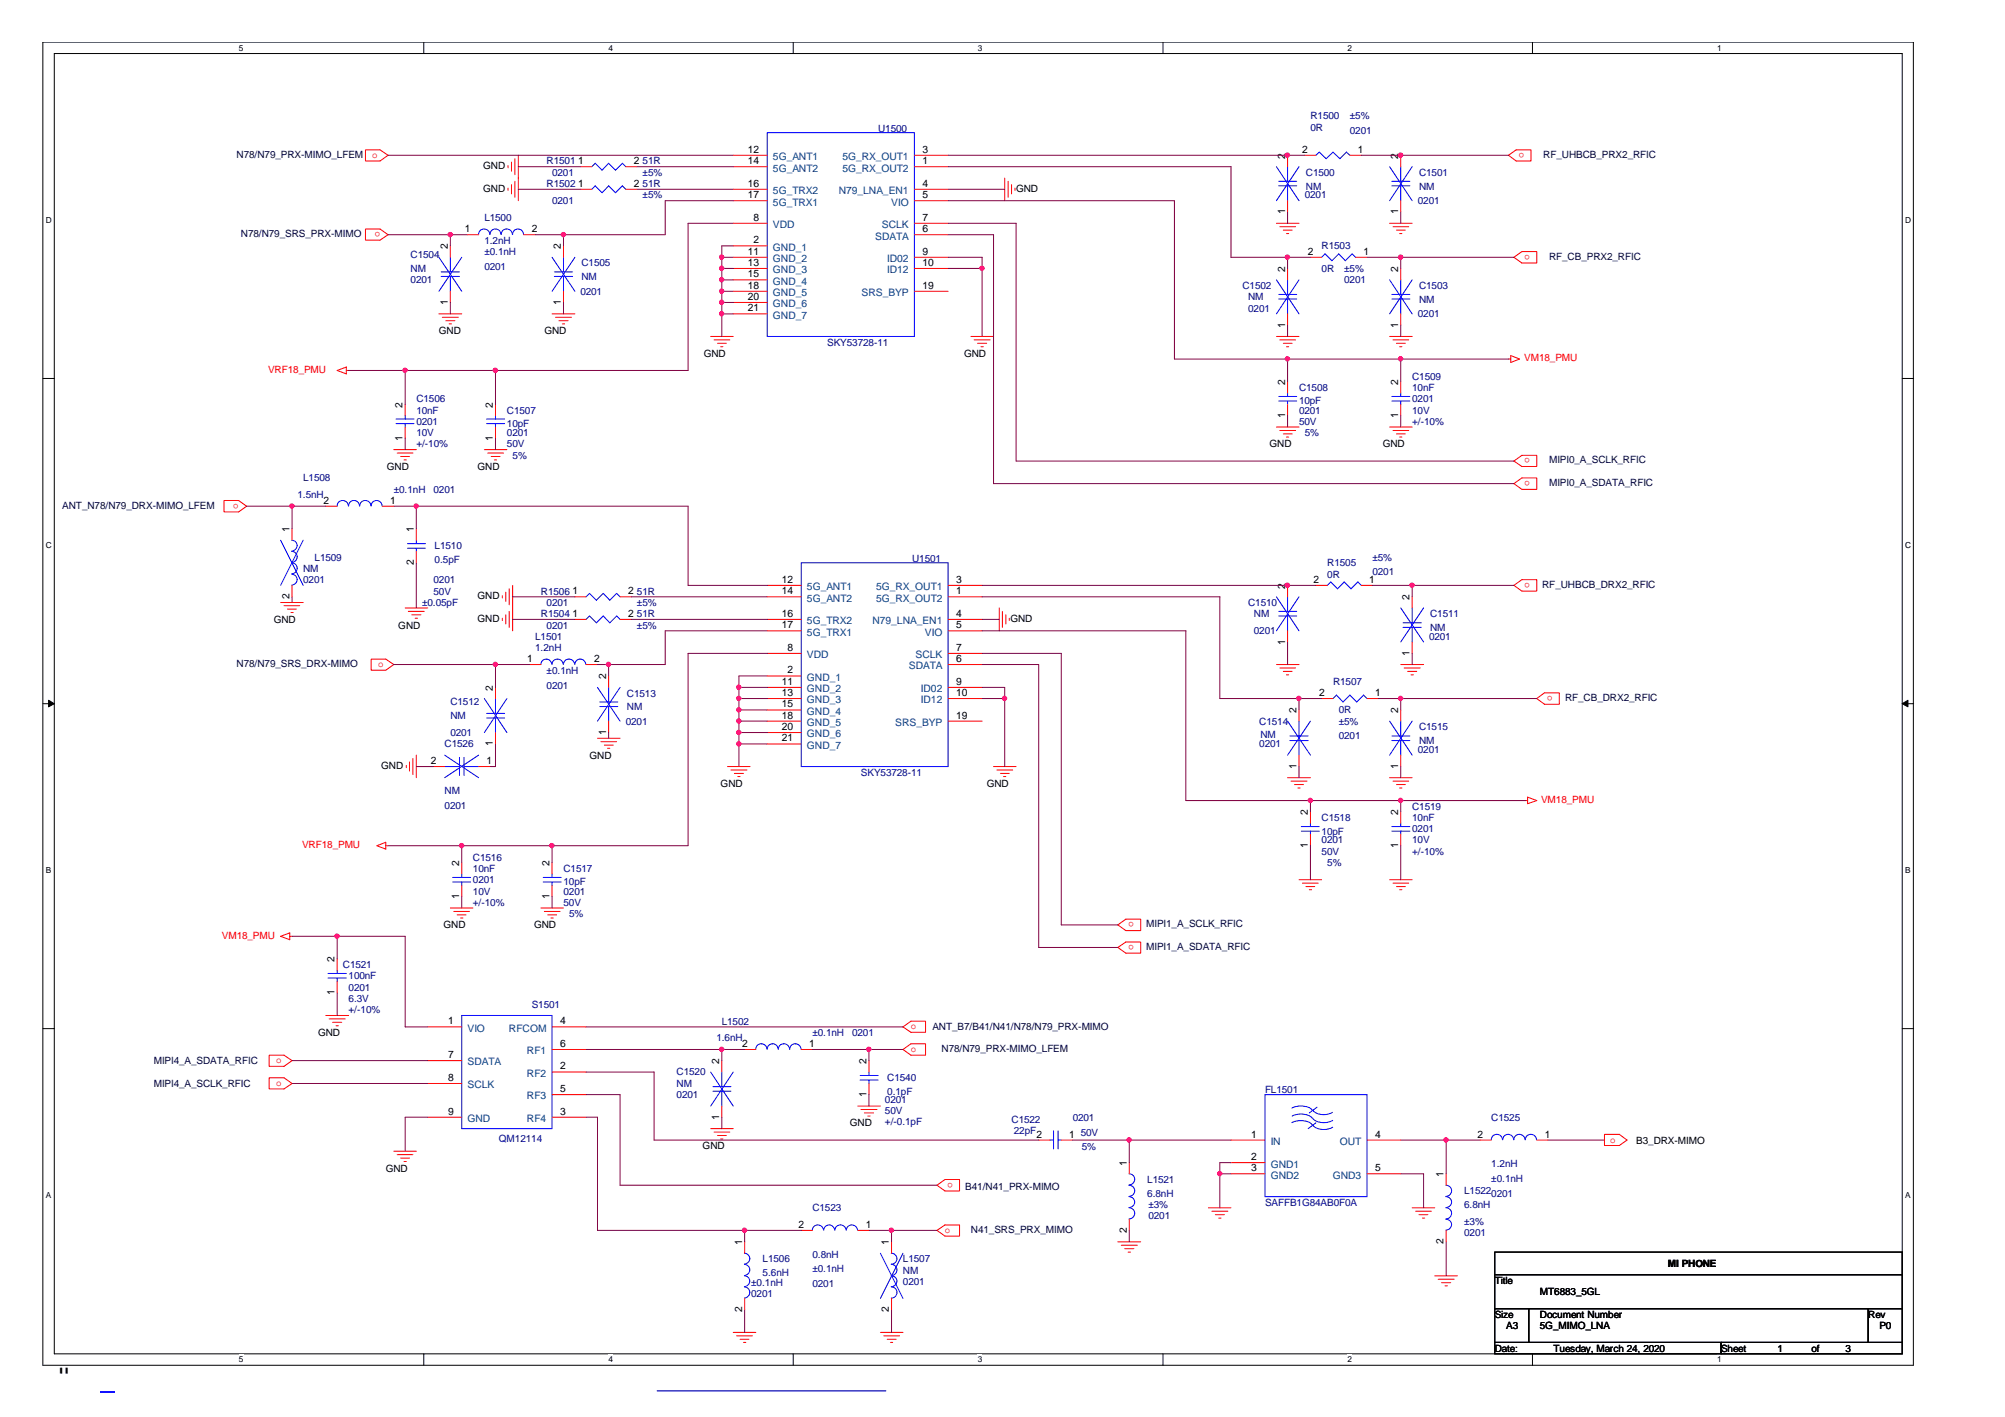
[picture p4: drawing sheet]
<svg xmlns="http://www.w3.org/2000/svg" width="297mm" height="210mm" viewBox="0 0 297 210" stroke-linecap="round" stroke-linejoin="round" font-family="sans-serif">
<path d="M6.3 6.2h277.2v196h-277.2zM8 7.9h273.8v192.6h-273.8z" fill="none" stroke="#000" stroke-width=".15"/>
<g fill="#fff">
<path d="M35.4 6.4h.6v1.4h-.6z"/>
<path d="M35.4 200.7h.6v1.4h-.6z"/>
</g>
<path d="M62.8 6.2v1.7M62.8 200.5v1.7" fill="none" stroke="#000" stroke-width=".15"/>
<g fill="#fff">
<path d="M90.1 6.4h.7v1.4h-.7z"/>
<path d="M90.1 200.7h.7v1.4h-.7z"/>
</g>
<path d="M117.5 6.2v1.7M117.5 200.5v1.7" fill="none" stroke="#000" stroke-width=".15"/>
<g fill="#fff">
<path d="M144.9 6.4h.6v1.4h-.6z"/>
<path d="M144.9 200.7h.6v1.4h-.6z"/>
</g>
<path d="M172.3 6.2v1.7M172.3 200.5v1.7" fill="none" stroke="#000" stroke-width=".15"/>
<g fill="#fff">
<path d="M199.6 6.4h.7v1.4h-.7z"/>
<path d="M199.6 200.7h.7v1.4h-.7z"/>
</g>
<path d="M227 6.2v1.7M227 200.5v1.7" fill="none" stroke="#000" stroke-width=".15"/>
<g fill="#fff">
<path d="M254.4 6.4h.6v1.4h-.6z"/>
<path d="M6.8 31.9h.8v1.4h-.8z"/>
<path d="M254.4 200.7h.6v1.4h-.6z"/>
<path d="M282.2 31.9h.9v1.4h-.9z"/>
<path d="M6.8 80.1h.8v1.4h-.8z"/>
<path d="M282.2 80.1h.9v1.4h-.9z"/>
</g>
<path d="M6.3 56.1h1.7M281.8 56.1h1.7" fill="none" stroke="#000" stroke-width=".15"/>
<g fill="#fff">
<path d="M6.8 128.2h.7v1.4h-.7z"/>
<path d="M282.2 128.2h.8v1.4h-.8z"/>
</g>
<path d="M6.3 104.2h1.7M281.8 104.2h1.7" fill="none" stroke="#000" stroke-width=".15"/>
<g fill="#000" stroke="#000" stroke-width=".15">
<path d="M7.2 103.7l.8 .5-.8 .5z" fill-rule="evenodd"/>
<path d="M281.8 104.2l.9-.5v1z" fill-rule="evenodd"/>
</g>
<g fill="#fff">
<path d="M6.8 176.4h.7v1.4h-.7z"/>
<path d="M282.2 176.4h.8v1.4h-.8z"/>
</g>
<path d="M6.3 152.4h1.7M281.8 152.4h1.7M221.4 185.5h60.4v3.3h-60.4zM221.4 188.8h60.4v5.1h-60.4zM221.4 193.9h5.1v5h-5.1zM221.4 198.9h33.6v1.6h-33.6zM226.5 193.9h50.3v5h-50.3zM255 198.9h26.8v1.6h-26.8zM276.8 193.9h5v5h-5z" fill="none" stroke="#000" stroke-width=".15"/>
<g fill="none" stroke="#f00" stroke-width=".15">
<path d="M54.1 22.2h2.2l1.2 .8-1.2 .8h-2.2zM54.1 33.9h2.2l1.2 .9-1.2 .8h-2.2zM66.7 36.4v1.7M69.2 34.8h1.7M75.3 24.5v.4M75.3 27.9v.3M75.8 24v1.4M75.8 27.4v1.3M76.3 23.5v2.4M76.3 26.9v2.3M76.8 23v6.7M77.6 34.8h1.7"/>
<path d="M83.5 36.4v1.7M86 24.7h1.7M86 28h1.7M92.7 24.7h1.7M92.7 28h1.7M108.6 33.1h5.1M108.6 24.7h5.1M108.6 36.4h5.1M108.6 23h5.1M108.6 28h5.1M108.6 29.7h5.1M108.6 38.1h5.1"/>
<path d="M108.6 39.8h5.1M135.5 33.1h5M135.5 24.7h5M135.5 23h5M135.5 28h5M135.5 29.7h5M135.5 34.8h5M135.5 38.1h5M135.5 39.8h5M148.8 26.4v3.3M149.4 26.9v2.3M149.9 27.4v1.3"/>
<path d="M150.4 27.9v.3M189.1 33.1h3.3M189.6 33.6h2.3M190.1 34.1h1.3M190.6 34.6h.3M190.8 23v1.7M190.8 29.7v1.7M190.8 39.8v1.7M193.3 23h1.6M194.1 38.1h1.7M200 23h1.7M200.8 38.1h1.7"/>
<path d="M205.9 33.1h3.3M206.4 33.6h2.3M206.9 34.1h1.3M207.3 34.6h.4M207.5 23v1.7M207.5 29.7v1.7M207.5 39.8v1.7M223.5 23l1.1-.8h2.2v1.6h-2.2zM224.3 38.1l1.2-.8h2.2v1.7h-2.2zM50 54.9l1.3-.5v1zM51.3 54.9h.3M60 59.9v1.7"/>
<path d="M65 46.5h3.4M65.5 47h2.4M66 47.5h1.4M66.5 48h.4M66.7 43.2v1.6M73.4 59.9v1.7M81.8 46.5h3.4M82.3 47h2.4M82.8 47.5h1.4M83.3 48h.4M83.5 43.2v1.6M105.3 49.8h3.3"/>
<path d="M105.8 50.3h2.3M106.3 50.9h1.3M106.8 51.4h.3M108.6 46.5h5.1M108.6 41.5h5.1M108.6 43.2h5.1M108.6 44.8h5.1M135.5 43.2h5M143.8 49.8h3.4M144.3 50.3h2.4M144.8 50.9h1.4M145.3 51.4h.4"/>
<path d="M189.1 49.8h3.3M189.6 50.3h2.3M190.1 50.9h1.3M190.6 51.4h.3M190.8 46.5v1.6M190.8 56.5v1.7M190.8 59.9v1.7M205.9 49.8h3.3M206.4 50.3h2.3M206.9 50.9h1.3M207.3 51.4h.4M207.5 46.5v1.6"/>
<path d="M207.5 56.5v1.7M207.5 59.9v1.7M223.5 53.2h.3M223.8 52.7l1.3 .5-1.3 .5zM33.2 74.1h2.1l1.2 .9-1.2 .8h-2.1zM43.3 78.3v1.7M48.3 75h1.7M56.6 75h1.7M58.3 66.6h3.4M58.8 67.1h2.4M59.4 67.6h1.3M59.9 68.1h.3"/>
<path d="M60 63.3v1.6M61.7 78.3v1.7M71.8 66.6h3.3M72.3 67.1h2.3M72.8 67.6h1.3M73.2 68.1h.4M73.4 63.3v1.6M189.1 63.3h3.3M189.6 63.8h2.3M190.1 64.3h1.3M190.6 64.7h.3M205.9 63.3h3.3"/>
<path d="M206.4 63.8h2.3M206.9 64.3h1.3M207.3 64.7h.4M224.3 68.3l1.2-.8h2.2v1.6h-2.2zM224.3 71.6l1.2-.8h2.2v1.7h-2.2zM41.6 89.3h3.3M42.1 89.7h2.3M42.6 90.2h1.3M43.1 90.7h.3M43.3 86.7v1.7M55 97.6h2.1l1.2 .8-1.2 .9h-2.1zM60 90.1h3.4"/>
<path d="M60.5 90.6h2.4M61 91.1h1.4M61.5 91.6h.3M61.7 81.7v1.7M74.4 88.2v.4M74.4 91.6v.3M74.9 87.7v1.4M74.9 91.1v1.3M75.4 87.2v2.4M75.4 90.6v2.3M75.9 86.7v6.7M78.4 98.4h1.7"/>
<path d="M85.2 91.8h1.6M85.2 88.4h1.6M86.8 98.4h1.7M91.9 91.8h1.7M91.9 88.4h1.7M113.7 91.8h5M113.7 88.4h5M113.7 86.7h5M113.7 93.4h5M113.7 96.8h5M140.5 98.4h5M140.5 91.8h5"/>
<path d="M140.5 88.4h5M140.5 86.7h5M140.5 93.4h5M140.5 96.8h5M148 90.1v3.3M148.5 90.6v2.3M149 91.1v1.3M149.5 91.6v.3M189.1 98.4h3.3M189.6 98.9h2.3M190.1 99.5h1.3M190.6 100h.3"/>
<path d="M190.8 86.7v1.7M190.8 93.4v1.7M194.9 86.7h1.7M201.7 86.7h1.6M207.5 98.4h3.4M208 98.9h2.4M208.5 99.5h1.4M209 100h.4M209.2 88.4v1.7M209.2 95.1v1.7M224.3 86.7l1.2-.8h2.2v1.7h-2.2zM60.2 113.4v.3"/>
<path d="M60.7 112.9v1.3M61.2 112.4v2.3M61.7 111.9v3.3M64.2 113.6h1.7M70.9 113.6h1.7M73.4 101.8v1.7M73.4 108.5v1.7M88.5 109.4h3.4M89 109.9h2.4M89.5 110.4h1.3M90 110.8h.3M90.2 100.1v1.7"/>
<path d="M90.2 106.8v1.7M107.8 113.6h3.3M108.3 114.1h2.4M108.8 114.6h1.4M109.3 115h.3M113.7 103.5h5M113.7 100.1h5M113.7 101.8h5M113.7 105.2h5M113.7 106.8h5M113.7 108.5h5M113.7 110.2h5"/>
<path d="M140.5 103.5h5M140.5 101.8h5M140.5 106.8h5M147.2 113.6h3.3M147.7 114.1h2.3M148.2 114.6h1.3M148.7 115h.3M190.8 115.2h3.3M191.3 115.7h2.3M191.8 116.2h1.3M192.3 116.7h.3M192.4 105.2v1.6"/>
<path d="M192.4 111.9v1.7M195.8 103.5h1.7M202.5 103.5h1.7M205.9 115.2h3.3M206.4 115.7h2.3M206.9 116.2h1.3M207.3 116.7h.4M207.5 105.2v1.6M207.5 111.9v1.7M226 118.6h.3M226.3 118.1l1.4 .5-1.4 .5zM227.7 103.5l1.1-.9h2.2v1.7h-2.2z"/>
<path d="M41.6 138.7l1.3-.5v1zM42.9 138.7h.4M55.8 125.3l1.3-.5v1zM57.1 125.3h.4M66.7 134.5h3.4M67.2 135h2.4M67.7 135.5h1.3M68.2 136h.4M68.4 127.8v1.7M68.4 131.2v1.6M80.1 134.5h3.4M80.6 135h2.4"/>
<path d="M81.2 135.5h1.3M81.6 136h.4M81.8 127.8v1.7M81.8 131.2v1.6M165.6 137l1.2-.8h2.2v1.7h-2.2zM192.4 130.3h3.4M193 130.8h2.3M193.5 131.3h1.3M194 131.8h.3M194.1 120.2v1.7M194.1 123.6v1.7M205.9 130.3h3.3"/>
<path d="M206.4 130.8h2.3M206.9 131.3h1.3M207.3 131.8h.4M207.5 120.2v1.7M207.5 123.6v1.7M39.9 156.3h2.2l1.2 .8-1.2 .9h-2.2zM39.9 159.7h2.2l1.2 .8-1.2 .8h-2.2zM48.3 150.4h3.3M48.8 150.9h2.3M49.3 151.4h1.3M49.8 151.9h.3M50 142v1.7"/>
<path d="M50 145.4v1.7M63.4 152.1h5M63.4 157.1h5M81.8 152.1h5M81.8 158.8h5M81.8 155.5h5M106.9 157.1v1.7M110.3 155.5h1.7M118.7 155.5h1.7M128.7 157.1v1.7M133.8 152.1l1.2-.8h2.1v1.6h-2.1zM133.8 155.5l1.2-.9h2.1v1.7h-2.1z"/>
<path d="M165.6 140.3l1.2-.8h2.2v1.7h-2.2zM58.3 170.5h3.4M58.8 171h2.4M59.4 171.5h1.3M59.9 172.1h.3M63.4 165.5h5M63.4 160.5h5M81.8 165.5h5M81.8 162.2h5M105.3 167.2h3.3M105.8 167.7h2.3M106.3 168.2h1.3"/>
<path d="M106.8 168.7h.3M106.9 163.8v1.7M127.1 163.8h3.3M127.6 164.4h2.3M128.1 164.9h1.3M128.6 165.3h.3M128.7 160.5v1.7M138.8 175.6l1.2-.9h2.2v1.7h-2.2zM153.9 168.9h1.7M157.2 168.9h1.7M167.3 172.2v1.7M179 178.9h3.4"/>
<path d="M179.5 179.4h2.4M180 179.9h1.4M182.4 168.9h5M182.4 173.9h5M182.4 172.2h5M202.5 168.9h5M202.5 173.9h5M209.2 178.9h3.4M209.7 179.4h2.3M210.2 179.9h1.3M214.2 173.9v1.7M219.3 168.9h1.6"/>
<path d="M227.7 168.9h1.6M237.7 168h2.2l1.1 .9-1.1 .8h-2.2zM108.6 197.4h3.4M109.1 197.9h2.4M109.6 198.4h1.4M110.2 198.9h.3M110.3 184v1.6M110.3 192.3v1.7M118.7 182.3h1.7M127.1 182.3h1.6M130.4 197.4h3.4M130.9 197.9h2.4"/>
<path d="M131.4 198.4h1.4M131.9 198.9h.3M132.1 184v1.6M132.1 192.3v1.7M138.8 182.3l1.2-.8h2.2v1.6h-2.2zM165.6 184h3.4M166.1 184.5h2.4M166.6 185h1.4M167.1 185.5h.4M167.3 180.6v1.7M180.6 180.4h.3M210.7 180.4h.4"/>
<path d="M212.6 189h3.3M213.1 189.5h2.3M213.6 190h1.3M214.1 190.5h.3M214.2 182.3v1.7"/>
</g>
<g fill="none" stroke="#00f" stroke-width=".15">
<path d="M113.7 19.7h21.8v30.1h-21.8zM65 38.1l3.4 5.1M66.7 38.1v2.2M68.4 38.1l-3.4 5.1M70.9 34.7a.83 .83 0 0 1 .8-.8 .83 .83 0 0 1 .9 .8M72.6 34.7a.8 .8 0 0 1 .8-.8 .8 .8 0 0 1 .8 .8M74.3 34.7a.83 .83 0 0 1 .8-.8 .83 .83 0 0 1 .8 .8M75.9 34.7a.8 .8 0 0 1 .9-.8 .8 .8 0 0 1 .8 .8M81.8 38.1l3.4 5.1M83.5 38.1v2.2M85.2 38.1l-3.4 5.1M87.7 24.7l.5-.5 1 1 1-1 1 1 1-1 .5 .5"/>
<path d="M87.7 28l.5-.5 1 1 1-1 1 1 1-1 .5 .5M189.1 24.7l3.3 5M189.4 27.5h2.7M189.4 26.9h2.7M190.8 24.7v2.2M190.8 27.5v2.2M192.4 24.7l-3.3 5M194.9 23l.6-.5 1 1 1-1 1 1 1-1 .5 .5M195.8 38.1l.5-.5 1 1 1-1 1 1 1-1 .5 .5M205.9 24.7l3.3 5M206.2 27.5h2.7M206.2 26.9h2.7"/>
<path d="M207.5 24.7v2.2M207.5 27.5v2.2M209.2 24.7l-3.3 5M65.4 41h2.7M65.4 40.3h2.7M66.7 41v2.2M82.1 41h2.7M82.1 40.3h2.7M83.5 41v2.2M189.1 41.5l3.3 5M189.4 44.3h2.7M189.4 43.6h2.7"/>
<path d="M189.4 59.4h2.7M189.4 58.7h2.7M190.8 41.5v2.1M190.8 44.3v2.2M190.8 58.2v.5M190.8 59.4v.5M192.4 41.5l-3.3 5M205.9 41.5l3.3 5M206.2 44.3h2.7M206.2 43.6h2.7M206.2 59.4h2.7M206.2 58.7h2.7"/>
<path d="M207.5 41.5v2.1M207.5 44.3v2.2M207.5 58.2v.5M207.5 59.4v.5M209.2 41.5l-3.3 5M50 74.9a.83 .83 0 0 1 .8-.8 .83 .83 0 0 1 .8 .8M51.6 74.9a.8 .8 0 0 1 .9-.8 .8 .8 0 0 1 .8 .8M53.3 74.9a.83 .83 0 0 1 .8-.8 .83 .83 0 0 1 .8 .8M55 74.9a.8 .8 0 0 1 .8-.8 .8 .8 0 0 1 .8 .8M58.7 62.8h2.6M58.7 62.1h2.6M60 61.6v.5"/>
<path d="M60 62.8v.5M72.1 62.8h2.7M72.1 62.1h2.7M73.4 61.6v.5M73.4 62.8v.5M41.6 80l3.3 6.7M43.2 80a.8 .8 0 0 1 .8 .8 .8 .8 0 0 1-.8 .8M43.2 81.7a.83 .83 0 0 1 .8 .8 .83 .83 0 0 1-.8 .8M43.2 83.4a.83 .83 0 0 1 .8 .8 .83 .83 0 0 1-.8 .8M43.2 85.1a.8 .8 0 0 1 .8 .8 .8 .8 0 0 1-.8 .8M44.9 80l-3.3 6.7M60.4 80.5h2.6"/>
<path d="M60.4 81.2h2.6M61.7 80v.5M61.7 81.2v.5M80.1 98.4a.81 .81 0 0 1 .8-.8 .81 .81 0 0 1 .8 .8M81.8 98.4a.83 .83 0 0 1 .8-.8 .83 .83 0 0 1 .8 .8M83.5 98.4a.83 .83 0 0 1 .8-.8 .83 .83 0 0 1 .8 .8M85.2 98.4a.81 .81 0 0 1 .8-.8 .81 .81 0 0 1 .8 .8M86.8 91.8l.5-.6 1 1.1 1.1-1.1 .9 1.1 1.1-1.1 .5 .6M86.8 88.4l.5-.5 1 1 1.1-1 .9 1 1.1-1 .5 .5M118.7 83.4h21.8v30.2h-21.8zM189.1 88.4l3.3 5M189.4 91.2h2.7"/>
<path d="M189.4 90.6h2.7M190.8 88.4v2.2M190.8 91.2v2.2M192.4 88.4l-3.3 5M196.6 86.7l.5-.5 1.1 1 .9-1 1.1 1 1-1 .5 .5M207.5 90.1l3.4 5M207.9 92.9h2.7M207.9 92.3h2.7M209.2 90.1v2.2M209.2 92.9v2.2M210.9 90.1l-3.4 5M65.9 113.6h2.2"/>
<path d="M65.9 111.9l5 3.3M68.1 112.2v2.7M68.7 112.2v2.7M68.7 113.6h2.2M70.9 111.9l-5 3.3M71.8 103.5l3.3 5M72.1 106.4h2.7M72.1 105.7h2.7M73.4 103.5v2.2M73.4 106.4v2.1M75.1 103.5l-3.3 5M88.5 101.8l3.4 5"/>
<path d="M88.9 104.7h2.6M88.9 104h2.6M90.2 101.8v2.2M90.2 104.7v2.1M91.9 101.8l-3.4 5M190.8 106.8l3.3 5.1M191.1 109.7h2.7M191.1 109h2.7M192.4 106.8v2.2M192.4 109.7v2.2M194.1 106.8l-3.3 5.1M197.5 103.5l.5-.5 1 1 1-1 1 1 1-1 .5 .5"/>
<path d="M205.9 106.8l3.3 5.1M206.2 109.7h2.7M206.2 109h2.7M207.5 106.8v2.2M207.5 109.7v2.2M209.2 106.8l-3.3 5.1M67.1 130.7h2.6M67.1 130h2.6M68.4 129.5v.5M68.4 130.7v.5M80.5 130.7h2.6M80.5 130h2.6"/>
<path d="M81.8 129.5v.5M81.8 130.7v.5M192.8 123.1h2.7M192.8 122.4h2.7M194.1 121.9v.5M194.1 123.1v.5M206.2 123.1h2.7M206.2 122.4h2.7M207.5 121.9v.5M207.5 123.1v.5M48.6 144.9h2.7M48.6 144.2h2.7"/>
<path d="M50 143.7v.5M50 144.9v.5M68.4 150.4h13.4v16.8h-13.4zM105.3 158.8l3.3 5M106.9 158.8v2.2M108.6 158.8l-3.3 5M112 155.4a.83 .83 0 0 1 .8-.8 .83 .83 0 0 1 .8 .8M113.7 155.4a.8 .8 0 0 1 .8-.8 .8 .8 0 0 1 .8 .8M115.3 155.4a.83 .83 0 0 1 .8-.8 .83 .83 0 0 1 .9 .8M117 155.4a.83 .83 0 0 1 .8-.8 .83 .83 0 0 1 .9 .8M127.4 160h2.7M127.4 159.3h2.7"/>
<path d="M128.7 158.8v.5M128.7 160v.5M105.6 161.6h2.7M105.6 161h2.7M106.9 161.6v2.2M155.6 168.9h.5M156.1 167.5v2.7M156.8 167.5v2.7M156.8 168.9h.4M167.3 173.9a.83 .83 0 0 1 .8 .8 .83 .83 0 0 1-.8 .8M167.3 175.6a.83 .83 0 0 1 .8 .8 .83 .83 0 0 1-.8 .8M167.3 177.3a.81 .81 0 0 1 .8 .8 .81 .81 0 0 1-.8 .8"/>
<path d="M167.3 178.9a.83 .83 0 0 1 .8 .8 .83 .83 0 0 1-.8 .9M187.4 162.2h15.1v15.1h-15.1zM191.4 164.1a3.1 3.1 0 0 1 2.9 .2l.1 .2M191.4 166.3a3 3 0 0 1 2.8 .1l.2 .2M191.4 165.3a2.77 2.77 0 0 1 3 .3M194.5 165.6a2.41 2.41 0 0 0 2.9 .4M194.5 166.6a2.41 2.41 0 0 0 2.9 .4M194.5 164.5a2.37 2.37 0 0 0 2.9 .3M194.9 166.3l-1.1 .9M195.1 164l-1.1 .9M214.2 175.6a.83 .83 0 0 1 .9 .8 .83 .83 0 0 1-.9 .8M214.2 177.3a.81 .81 0 0 1 .9 .8 .81 .81 0 0 1-.9 .8"/>
<path d="M214.2 178.9a.83 .83 0 0 1 .9 .8 .83 .83 0 0 1-.9 .9M220.9 168.8a.83 .83 0 0 1 .9-.8 .83 .83 0 0 1 .8 .8M222.6 168.8a.8 .8 0 0 1 .8-.8 .8 .8 0 0 1 .8 .8M224.3 168.8a.83 .83 0 0 1 .8-.8 .83 .83 0 0 1 .8 .8M226 168.8a.83 .83 0 0 1 .8-.8 .83 .83 0 0 1 .8 .8M110.3 185.6a.8 .8 0 0 1 .8 .9 .8 .8 0 0 1-.8 .8M110.3 187.3a.83 .83 0 0 1 .8 .8 .83 .83 0 0 1-.8 .8M110.3 189a.8 .8 0 0 1 .8 .8 .8 .8 0 0 1-.8 .8M110.3 190.6a.83 .83 0 0 1 .8 .9 .83 .83 0 0 1-.8 .8M120.4 182.2a.83 .83 0 0 1 .8-.7 .83 .83 0 0 1 .8 .7M122 182.2a.81 .81 0 0 1 .9-.7 .81 .81 0 0 1 .8 .7M123.7 182.2a.83 .83 0 0 1 .8-.7 .83 .83 0 0 1 .8 .7"/>
<path d="M125.4 182.2a.83 .83 0 0 1 .8-.7 .83 .83 0 0 1 .8 .7M130.4 185.6l3.4 6.7M132 185.6a.81 .81 0 0 1 .9 .9 .81 .81 0 0 1-.9 .8M132 187.3a.83 .83 0 0 1 .9 .8 .83 .83 0 0 1-.9 .8M132 189a.81 .81 0 0 1 .9 .8 .81 .81 0 0 1-.9 .8M132 190.6a.83 .83 0 0 1 .9 .9 .83 .83 0 0 1-.9 .8M133.8 185.6l-3.4 6.7M214.2 180.6a.81 .81 0 0 1 .9 .8 .81 .81 0 0 1-.9 .8"/>
</g>
<g fill="none" stroke="#800040" stroke-width=".15">
<path d="M57.5 23h51.1M57.5 34.8h11.7M66.7 34.8v1.6M76.8 24.7h9.2M76.8 28h9.2M83.5 34.8v1.6M94.4 24.7h14.2M94.4 28h14.2M106.9 38.1h1.7M106.9 39.8h1.7M108.6 29.7h-10v5.1h-19.3M108.6 33.1h-6.7v21.8h-50.3"/>
<path d="M108.6 36.4h-1.7v13.4M140.5 23h52.8M140.5 24.7h41.9v13.4h11.7M140.5 28h8.3M140.5 29.7h33.5v23.5h49.5M140.5 33.1h10v35.2h73.8M140.5 34.8h6.7v36.8h77.1M140.5 38.1h5v11.7M140.5 39.8h5M190.8 31.4v1.7M190.8 38.1v1.7M201.7 23h21.8"/>
<path d="M202.5 38.1h21.8M207.5 31.4v1.7M207.5 38.1v1.7M60 54.9v5M66.7 44.8v1.7M73.4 54.9v5M83.5 44.8v1.7M106.9 41.5h1.7M106.9 43.2h1.7M106.9 44.8h1.7M106.9 46.5h1.7M190.8 48.1v1.7"/>
<path d="M190.8 53.2v3.3M207.5 48.1v1.7M207.5 53.2v3.3M36.5 75h11.8M43.3 75v3.3M58.3 75h43.6v11.7h11.8M60 64.9v1.7M61.7 75v3.3M73.4 64.9v1.7M190.8 61.6v1.7M207.5 61.6v1.7M43.3 88.4v.9"/>
<path d="M58.3 98.4h20.1M61.7 83.4v6.7M73.4 98.4v3.4M75.9 88.4h9.3M75.9 91.8h9.3M90.2 98.4v1.7M93.6 88.4h20.1M93.6 91.8h20.1M113.7 93.4h-15.1v5h-10.1M113.7 96.8h-11.8v28.5h-44.4M145.5 86.7h49.4M145.5 88.4h35.2v15.1h15.1"/>
<path d="M145.5 91.8h2.5M145.5 93.4h30.2v25.2h50.3M145.5 96.8h11.7v40.2h8.4M145.5 98.4h8.4v41.9h11.7M190.8 95.1v3.3M203.3 86.7h21M209.2 86.7v1.7M209.2 96.8v1.6M61.7 113.6h2.5M73.4 110.2v3.4h-.8M90.2 108.5v.9M109.5 101.8h4.2"/>
<path d="M109.5 103.5h4.2M109.5 105.2h4.2M109.5 106.8h4.2M109.5 108.5h4.2M109.5 110.2h4.2M113.7 100.1h-4.2v13.5M145.5 101.8h3.3v11.8M145.5 103.5h3.3M192.4 103.5v1.7M192.4 113.6v1.6M194.1 118.6v1.6M204.2 103.5h23.5"/>
<path d="M207.5 103.5v1.7M207.5 113.6v1.6M207.5 118.6v1.6M43.3 138.7h16.7v13.4h3.4M50 138.7v3.3M68.4 125.3v2.5M68.4 132.8v1.7M81.8 125.3v2.5M81.8 132.8v1.7M194.1 125.3v5M207.5 125.3v5M43.3 157.1h20.1"/>
<path d="M50 147.1v3.3M86.8 152.1h47M86.8 158.8h10.1v10.1h57M86.8 155.5h23.5M106.9 155.5v1.6M120.4 155.5h13.4M128.7 155.5v1.6M43.3 160.5h20.1M63.4 165.5h-3.4v5M86.8 165.5h1.7v16.8h30.2M86.8 162.2h5.1v13.4h46.9M106.9 165.5v1.7"/>
<path d="M128.7 162.2v1.6M158.9 168.9h23.5M167.3 168.9v3.3M180.7 173.9h1.7M182.4 172.2h-1.7v6.7M207.5 168.9h11.8M207.5 173.9h3.4v5M214.2 168.9v5M229.3 168.9h8.4M110.3 182.3v1.7M110.3 194v3.4M128.7 182.3h10.1"/>
<path d="M132.1 182.3v1.7M132.1 194v3.4M167.3 182.3v1.7M214.2 184v5"/>
</g>
<g fill="#f0f" stroke="#f0f" stroke-width=".15">
<circle cx="190.7" cy="23" r=".32"/>
<circle cx="207.5" cy="23" r=".32"/>
<circle cx="66.7" cy="34.7" r=".32"/>
<circle cx="83.5" cy="34.7" r=".32"/>
<circle cx="106.9" cy="38.1" r=".32"/>
<circle cx="207.5" cy="38.1" r=".32"/>
<circle cx="106.9" cy="41.4" r=".32"/>
<circle cx="106.9" cy="39.7" r=".32"/>
<circle cx="145.5" cy="39.7" r=".32"/>
<circle cx="106.9" cy="44.8" r=".32"/>
<circle cx="106.9" cy="43.1" r=".32"/>
<circle cx="106.9" cy="46.5" r=".32"/>
<circle cx="190.7" cy="53.2" r=".32"/>
<circle cx="207.5" cy="53.2" r=".32"/>
<circle cx="43.2" cy="75" r=".32"/>
<circle cx="190.7" cy="86.7" r=".32"/>
<circle cx="209.2" cy="86.7" r=".32"/>
<circle cx="73.4" cy="98.4" r=".32"/>
<circle cx="90.1" cy="98.4" r=".32"/>
<circle cx="109.4" cy="101.8" r=".32"/>
<circle cx="109.4" cy="103.5" r=".32"/>
<circle cx="148.8" cy="103.5" r=".32"/>
<circle cx="192.4" cy="103.5" r=".32"/>
<circle cx="207.5" cy="103.5" r=".32"/>
<circle cx="109.4" cy="106.8" r=".32"/>
<circle cx="109.4" cy="105.1" r=".32"/>
<circle cx="109.4" cy="108.5" r=".32"/>
<circle cx="109.4" cy="110.2" r=".32"/>
<circle cx="81.8" cy="125.3" r=".32"/>
<circle cx="68.4" cy="125.3" r=".32"/>
<circle cx="61.7" cy="75" r=".32"/>
<circle cx="214.2" cy="168.9" r=".32"/>
<circle cx="180.7" cy="173.9" r=".32"/>
<circle cx="167.3" cy="168.9" r=".32"/>
<circle cx="106.9" cy="155.4" r=".32"/>
<circle cx="128.7" cy="155.4" r=".32"/>
<circle cx="110.3" cy="182.2" r=".32"/>
<circle cx="132.1" cy="182.2" r=".32"/>
<circle cx="190.7" cy="38.1" r=".32"/>
<circle cx="60" cy="54.9" r=".32"/>
<circle cx="73.4" cy="54.9" r=".32"/>
<circle cx="207.5" cy="118.6" r=".32"/>
<circle cx="194.1" cy="118.6" r=".32"/>
<circle cx="49.9" cy="138.7" r=".32"/>
</g>
<path d="M14.8 206.2h2.1" fill="none" stroke="#00f" stroke-width=".21"/>
<path d="M97.4 206h33.8" fill="none" stroke="#00f" stroke-width=".18"/>
<text font-size="4.2" x="8.5" y="205.7">&quot;</text>
<g font-size="1.5" fill="#000080">
<text x="194.1" y="17.7">R1500</text>
<text x="200" y="17.7">±5%</text>
<text x="130.1" y="19.5">U1500</text>
<text x="194.1" y="19.4">0R</text>
<text x="200" y="19.8">0201</text>
<text x="81" y="24.4">R1501</text>
<text x="81" y="27.7">R1502</text>
<text x="81.8" y="26">0201</text>
<text x="95.2" y="24.4">51R</text>
<text x="95.2" y="29.4">±5%</text>
<text x="95.2" y="26">±5%</text>
<text x="95.2" y="27.7">51R</text>
<text x="193.3" y="29.4">0201</text>
<text x="193.5" y="26">C1500</text>
<text x="193.5" y="28.1">NM</text>
<text x="210.2" y="26">C1501</text>
<text x="210.2" y="28.1">NM</text>
<text x="71.8" y="32.7">L1500</text>
<text x="81.8" y="30.2">0201</text>
<text x="210.1" y="30.2">0201</text>
<text x="60.8" y="38.3">C1504</text>
<text x="60.8" y="40.3">NM</text>
<text x="60.8" y="42">0201</text>
<text x="71.8" y="36.1">1.2nH</text>
<text x="71.8" y="37.8">±0.1nH</text>
<text x="71.8" y="40">0201</text>
<text x="86.1" y="39.5">C1505</text>
<text x="86.1" y="41.5">NM</text>
<text x="195.8" y="40.3">0R</text>
<text x="195.8" y="36.9">R1503</text>
<text x="199.1" y="40.3">±5%</text>
<text x="199.1" y="42">0201</text>
<text x="86" y="43.7">0201</text>
<text x="184.1" y="42.8">C1502</text>
<text x="184.9" y="44.5">NM</text>
<text x="184.9" y="46.2">0201</text>
<text x="210.1" y="47">0201</text>
<text x="210.2" y="42.8">C1503</text>
<text x="210.2" y="44.8">NM</text>
<text x="122.6" y="51.2">SKY53728-11</text>
<text x="61.7" y="59.6">C1506</text>
<text x="192.4" y="57.9">C1508</text>
<text x="192.4" y="59.9">10pF</text>
<text x="209.2" y="56.2">C1509</text>
<text x="209.2" y="57.9">10nF</text>
<text x="209.2" y="59.6">0201</text>
<text x="61.7" y="61.3">10nF</text>
<text x="61.7" y="62.9">0201</text>
<text x="61.7" y="64.6">10V</text>
<text x="75.1" y="61.3">C1507</text>
<text x="75.1" y="63.3">10pF</text>
<text x="75.1" y="64.6">0201</text>
<text x="192.4" y="61.3">0201</text>
<text x="192.4" y="62.9">50V</text>
<text x="193.3" y="64.6">5%</text>
<text x="209.2" y="61.3">10V</text>
<text x="209.2" y="62.9">+/-10%</text>
<text x="44.9" y="71.3">L1508</text>
<text x="61.7" y="66.3">+/-10%</text>
<text x="75.1" y="66.3">50V</text>
<text x="75.9" y="68">5%</text>
<text x="44.1" y="73.8">1.5nH</text>
<text x="58.3" y="73">±0.1nH</text>
<text x="64.2" y="73">0201</text>
<text x="46.6" y="83">L1509</text>
<text x="64.4" y="81.4">L1510</text>
<text x="64.4" y="83.4">0.5pF</text>
<text x="135.1" y="83.2">U1501</text>
<text x="196.6" y="83.9">R1505</text>
<text x="203.3" y="83">±5%</text>
<text x="44.9" y="84.7">NM</text>
<text x="44.9" y="86.4">0201</text>
<text x="62.5" y="89.8">±0.05pF</text>
<text x="64.2" y="86.4">0201</text>
<text x="64.2" y="88.1">50V</text>
<text x="80.1" y="88.1">R1506</text>
<text x="81" y="89.8">0201</text>
<text x="94.4" y="89.8">±5%</text>
<text x="94.4" y="88.1">51R</text>
<text x="184.9" y="89.8">C1510</text>
<text x="196.6" y="85.6">0R</text>
<text x="203.3" y="85.2">0201</text>
<text x="79.3" y="94.8">L1501</text>
<text x="80.1" y="91.4">R1504</text>
<text x="81" y="93.1">0201</text>
<text x="94.4" y="93.1">±5%</text>
<text x="94.4" y="91.4">51R</text>
<text x="185.8" y="91.4">NM</text>
<text x="185.8" y="94">0201</text>
<text x="211.7" y="94.8">0201</text>
<text x="211.9" y="91.4">C1511</text>
<text x="211.9" y="93.4">NM</text>
<text x="79.3" y="96.4">1.2nH</text>
<text x="81" y="99.8">±0.1nH</text>
<text x="81" y="102">0201</text>
<text x="197.5" y="101.5">R1507</text>
<text x="66.7" y="104.5">C1512</text>
<text x="66.7" y="106.5">NM</text>
<text x="92.7" y="107.4">0201</text>
<text x="92.9" y="103.2">C1513</text>
<text x="92.9" y="105.2">NM</text>
<text x="186.6" y="107.4">C1514</text>
<text x="198.3" y="105.7">0R</text>
<text x="198.3" y="107.4">±5%</text>
<text x="65.9" y="110.7">C1526</text>
<text x="66.7" y="109">0201</text>
<text x="186.6" y="110.7">0201</text>
<text x="186.7" y="109.4">NM</text>
<text x="198.3" y="109.5">0201</text>
<text x="210.1" y="111.6">0201</text>
<text x="210.2" y="108.2">C1515</text>
<text x="210.2" y="110.2">NM</text>
<text x="65.9" y="117.6">NM</text>
<text x="65.9" y="119.8">0201</text>
<text x="127.6" y="114.9">SKY53728-11</text>
<text x="209.2" y="119.9">C1519</text>
<text x="195.8" y="121.6">C1518</text>
<text x="195.8" y="123.6">10pF</text>
<text x="195.8" y="124.9">0201</text>
<text x="209.2" y="121.6">10nF</text>
<text x="209.2" y="123.3">0201</text>
<text x="209.2" y="124.9">10V</text>
<text x="70.1" y="127.5">C1516</text>
<text x="70.1" y="129.1">10nF</text>
<text x="70.1" y="130.8">0201</text>
<text x="83.5" y="129.1">C1517</text>
<text x="83.5" y="131.2">10pF</text>
<text x="195.8" y="126.6">50V</text>
<text x="196.6" y="128.3">5%</text>
<text x="209.2" y="126.6">+/-10%</text>
<text x="70.1" y="132.5">10V</text>
<text x="70.1" y="134.2">+/-10%</text>
<text x="83.5" y="132.5">0201</text>
<text x="83.5" y="134.2">50V</text>
<text x="84.3" y="135.9">5%</text>
<text x="50.8" y="143.4">C1521</text>
<text x="51.6" y="145.1">100nF</text>
<text x="51.6" y="146.7">0201</text>
<text x="51.6" y="148.4">6.3V</text>
<text x="78.8" y="149.3">S1501</text>
<text x="51.6" y="150.1">+/-10%</text>
<text x="106.1" y="154.3">1.6nH</text>
<text x="106.9" y="151.8">L1502</text>
<text x="120.4" y="153.5">±0.1nH</text>
<text x="126.2" y="153.5">0201</text>
<text x="100.2" y="159.3">C1520</text>
<text x="100.2" y="161">NM</text>
<text x="131.4" y="160.2">C1540</text>
<text x="187.4" y="161.9">FL1501</text>
<text x="100.2" y="162.7">0201</text>
<text x="131.1" y="163.3">0201</text>
<text x="131.1" y="165">50V</text>
<text x="131.1" y="166.7">+/-0.1pF</text>
<text x="131.4" y="162.2">0.1pF</text>
<text x="149.9" y="166.4">C1522</text>
<text x="158.9" y="166">0201</text>
<text x="220.9" y="166">C1525</text>
<text x="73.9" y="169.2">QM12114</text>
<text x="150.2" y="168">22pF</text>
<text x="160.1" y="168.2">50V</text>
<text x="160.3" y="170.4">5%</text>
<text x="220.9" y="172.9">1.2nH</text>
<text x="120.4" y="179.4">C1523</text>
<text x="170" y="175.2">L1521</text>
<text x="170" y="177.3">6.8nH</text>
<text x="170.1" y="179">±3%</text>
<text x="187.4" y="178.6">SAFFB1G84AB0F0A</text>
<text x="216.9" y="176.9">L15220201</text>
<text x="216.9" y="179">6.8nH</text>
<text x="220.9" y="175.1">±0.1nH</text>
<text x="170.1" y="180.6">0201</text>
<text x="216.9" y="181.5">±3%</text>
<text x="216.9" y="183.1">0201</text>
<text x="111.3" y="190.5">±0.1nH</text>
<text x="113" y="187">L1506</text>
<text x="113" y="189">5.6nH</text>
<text x="120.4" y="186.3">0.8nH</text>
<text x="120.4" y="188.5">±0.1nH</text>
<text x="120.4" y="190.7">0201</text>
<text x="133.8" y="187">L1507</text>
<text x="133.8" y="188.7">NM</text>
<text x="133.8" y="190.3">0201</text>
<text x="111.3" y="192.2">0201</text>
</g>
<g font-size="1.5" fill="#000040">
<text x="35.1" y="23.4">N78/N79_PRX-MIMO_LFEM</text>
<text x="228.6" y="23.4">RF_UHBCB_PRX2_RFIC</text>
<text x="35.7" y="35.1">N78/N79_SRS_PRX-MIMO</text>
<text x="229.5" y="38.5">RF_CB_PRX2_RFIC</text>
<text x="229.5" y="68.6">MIPI0_A_SCLK_RFIC</text>
<text x="229.5" y="72">MIPI0_A_SDATA_RFIC</text>
<text x="9.2" y="75.3">ANT_N78/N79_DRX-MIMO_LFEM</text>
<text x="228.5" y="87.1">RF_UHBCB_DRX2_RFIC</text>
<text x="35.1" y="98.8">N78/N79_SRS_DRX-MIMO</text>
<text x="231.9" y="103.8">RF_CB_DRX2_RFIC</text>
<text x="169.8" y="137.3">MIPI1_A_SCLK_RFIC</text>
<text x="169.8" y="140.7">MIPI1_A_SDATA_RFIC</text>
<text x="138.1" y="152.6">ANT_B7/B41/N41/N78/N79_PRX-MIMO</text>
<text x="139.5" y="155.8">N78/N79_PRX-MIMO_LFEM</text>
<text x="22.8" y="157.7">MIPI4_A_SDATA_RFIC</text>
<text x="22.8" y="161">MIPI4_A_SCLK_RFIC</text>
<text x="143" y="176.2">B41/N41_PRX-MIMO</text>
<text x="143.8" y="182.6">N41_SRS_PRX_MIMO</text>
</g>
<g font-size="1.5" fill="#f00">
<text x="55.2" y="23.4">o</text>
<text x="225.8" y="22.6" transform="rotate(-180 225.8 22.6)">o</text>
<text x="56.3" y="34.3" transform="rotate(-180 56.3 34.3)">o</text>
<text x="226.7" y="37.7" transform="rotate(-180 226.7 37.7)">o</text>
<text x="225.8" y="53.5">VM18_PMU</text>
<text x="39.7" y="55.2">VRF18_PMU</text>
<text x="226.7" y="71.3" transform="rotate(-180 226.7 71.3)">o</text>
<text x="226.7" y="67.9" transform="rotate(-180 226.7 67.9)">o</text>
<text x="35.3" y="74.6" transform="rotate(-180 35.3 74.6)">o</text>
<text x="226.7" y="86.3" transform="rotate(-180 226.7 86.3)">o</text>
<text x="56" y="98.9">o</text>
<text x="230" y="103.1" transform="rotate(-180 230 103.1)">o</text>
<text x="228.3" y="118.9">VM18_PMU</text>
<text x="44.7" y="125.6">VRF18_PMU</text>
<text x="168" y="136.6" transform="rotate(-180 168 136.6)">o</text>
<text x="32.9" y="139">VM18_PMU</text>
<text x="168" y="140" transform="rotate(-180 168 140)">o</text>
<text x="135" y="152.5">o</text>
<text x="135" y="155.8">o</text>
<text x="40.9" y="157.5">o</text>
<text x="40.9" y="160.9">o</text>
<text x="238.5" y="169.3">o</text>
<text x="141.1" y="175.2" transform="rotate(-180 141.1 175.2)">o</text>
<text x="140" y="182.7">o</text>
</g>
<g font-size="1.5">
<text x="110.8" y="22.6">12</text>
<text x="136.7" y="22.6">3</text>
<text x="190.4" y="23.5" transform="rotate(-90 190.4 23.5)">2</text>
<text x="192.9" y="22.6">2</text>
<text x="201.2" y="22.6">1</text>
<text x="207.1" y="23.5" transform="rotate(-90 207.1 23.5)">2</text>
<text x="71.6" y="25">GND</text>
<text x="71.6" y="28.4">GND</text>
<text x="85.6" y="24.3">1</text>
<text x="85.6" y="27.7">1</text>
<text x="93.9" y="24.3">2</text>
<text x="93.9" y="27.7">2</text>
<text x="110.8" y="24.3">14</text>
<text x="110.8" y="27.7">16</text>
<text x="110.8" y="29.4">17</text>
<text x="136.7" y="29.4">5</text>
<text x="136.7" y="24.3">1</text>
<text x="136.7" y="27.7">4</text>
<text x="150.5" y="28.4">GND</text>
<text x="68.9" y="34.4">1</text>
<text x="78.8" y="34.4">2</text>
<text x="111.6" y="32.7">8</text>
<text x="136.7" y="32.7">7</text>
<text x="136.7" y="34.4">6</text>
<text x="190.4" y="31.8" transform="rotate(-90 190.4 31.8)">1</text>
<text x="207.1" y="31.8" transform="rotate(-90 207.1 31.8)">1</text>
<text x="66.3" y="36.9" transform="rotate(-90 66.3 36.9)">2</text>
<text x="83.1" y="36.9" transform="rotate(-90 83.1 36.9)">2</text>
<text x="110.8" y="37.7">11</text>
<text x="110.8" y="39.4">13</text>
<text x="110.8" y="41.1">15</text>
<text x="111.6" y="36">2</text>
<text x="136.7" y="37.7">9</text>
<text x="136.7" y="39.4">10</text>
<text x="190.4" y="40.3" transform="rotate(-90 190.4 40.3)">2</text>
<text x="193.8" y="37.7">2</text>
<text x="202" y="37.7">1</text>
<text x="207.1" y="40.3" transform="rotate(-90 207.1 40.3)">2</text>
<text x="66.3" y="45.2" transform="rotate(-90 66.3 45.2)">1</text>
<text x="83.1" y="45.2" transform="rotate(-90 83.1 45.2)">1</text>
<text x="110.8" y="42.8">18</text>
<text x="110.8" y="44.4">20</text>
<text x="110.8" y="46.1">21</text>
<text x="136.7" y="42.8">19</text>
<text x="65" y="49.5">GND</text>
<text x="80.6" y="49.5">GND</text>
<text x="104.3" y="52.9">GND</text>
<text x="142.8" y="52.9">GND</text>
<text x="190.4" y="48.5" transform="rotate(-90 190.4 48.5)">1</text>
<text x="207.1" y="48.5" transform="rotate(-90 207.1 48.5)">1</text>
<text x="190.4" y="57" transform="rotate(-90 190.4 57)">2</text>
<text x="207.1" y="57" transform="rotate(-90 207.1 57)">2</text>
<text x="59.6" y="65.3" transform="rotate(-90 59.6 65.3)">1</text>
<text x="59.6" y="60.4" transform="rotate(-90 59.6 60.4)">2</text>
<text x="73" y="65.3" transform="rotate(-90 73 65.3)">1</text>
<text x="73" y="60.4" transform="rotate(-90 73 60.4)">2</text>
<text x="190.4" y="61.9" transform="rotate(-90 190.4 61.9)">1</text>
<text x="207.1" y="61.9" transform="rotate(-90 207.1 61.9)">1</text>
<text x="57.3" y="69.7">GND</text>
<text x="70.7" y="69.7">GND</text>
<text x="188.1" y="66.3">GND</text>
<text x="204.9" y="66.3">GND</text>
<text x="47.9" y="74.6">2</text>
<text x="57.8" y="74.6">1</text>
<text x="42.9" y="78.8" transform="rotate(-90 42.9 78.8)">1</text>
<text x="61.3" y="83.7" transform="rotate(-90 61.3 83.7)">2</text>
<text x="61.3" y="78.8" transform="rotate(-90 61.3 78.8)">1</text>
<text x="42.9" y="88.7" transform="rotate(-90 42.9 88.7)">2</text>
<text x="70.7" y="88.7">GND</text>
<text x="84.8" y="88">1</text>
<text x="93" y="88">2</text>
<text x="115.8" y="86.3">12</text>
<text x="115.8" y="88">14</text>
<text x="141.6" y="86.3">3</text>
<text x="141.6" y="88">1</text>
<text x="190.4" y="87.2" transform="rotate(-90 190.4 87.2)">2</text>
<text x="194.6" y="86.3">2</text>
<text x="202.9" y="86.3">1</text>
<text x="208.8" y="88.9" transform="rotate(-90 208.8 88.9)">2</text>
<text x="40.6" y="92.3">GND</text>
<text x="59" y="93.1">GND</text>
<text x="70.7" y="92.1">GND</text>
<text x="84.8" y="91.4">1</text>
<text x="93" y="91.4">2</text>
<text x="115.8" y="91.4">16</text>
<text x="115.8" y="93.1">17</text>
<text x="141.6" y="91.4">4</text>
<text x="141.6" y="93.1">5</text>
<text x="149.7" y="92.1">GND</text>
<text x="190.4" y="95.5" transform="rotate(-90 190.4 95.5)">1</text>
<text x="78.1" y="98.1">1</text>
<text x="88" y="98.1">2</text>
<text x="89.8" y="100.6" transform="rotate(-90 89.8 100.6)">2</text>
<text x="115.8" y="101.4">11</text>
<text x="116.7" y="96.4">8</text>
<text x="116.7" y="99.8">2</text>
<text x="141.6" y="96.4">7</text>
<text x="141.6" y="98.1">6</text>
<text x="141.6" y="101.4">9</text>
<text x="208.8" y="97.1" transform="rotate(-90 208.8 97.1)">1</text>
<text x="73" y="102.3" transform="rotate(-90 73 102.3)">2</text>
<text x="115.8" y="103.1">13</text>
<text x="115.8" y="104.8">15</text>
<text x="115.8" y="106.4">18</text>
<text x="141.6" y="106.4">19</text>
<text x="141.6" y="103.1">10</text>
<text x="192.1" y="105.6" transform="rotate(-90 192.1 105.6)">2</text>
<text x="195.5" y="103.1">2</text>
<text x="203.7" y="103.1">1</text>
<text x="207.1" y="105.6" transform="rotate(-90 207.1 105.6)">2</text>
<text x="56.5" y="113.9">GND</text>
<text x="63.8" y="113.2">2</text>
<text x="72.1" y="113.2">1</text>
<text x="73" y="110.5" transform="rotate(-90 73 110.5)">1</text>
<text x="87.3" y="112.4">GND</text>
<text x="89.8" y="108.9" transform="rotate(-90 89.8 108.9)">1</text>
<text x="115.8" y="108.1">20</text>
<text x="115.8" y="109.8">21</text>
<text x="192.1" y="113.9" transform="rotate(-90 192.1 113.9)">1</text>
<text x="207.1" y="113.9" transform="rotate(-90 207.1 113.9)">1</text>
<text x="106.8" y="116.6">GND</text>
<text x="146.2" y="116.6">GND</text>
<text x="193.8" y="125.6" transform="rotate(-90 193.8 125.6)">1</text>
<text x="193.8" y="120.7" transform="rotate(-90 193.8 120.7)">2</text>
<text x="207.1" y="125.6" transform="rotate(-90 207.1 125.6)">1</text>
<text x="207.1" y="120.7" transform="rotate(-90 207.1 120.7)">2</text>
<text x="68" y="128.3" transform="rotate(-90 68 128.3)">2</text>
<text x="81.4" y="128.3" transform="rotate(-90 81.4 128.3)">2</text>
<text x="65.7" y="137.5">GND</text>
<text x="68" y="133.2" transform="rotate(-90 68 133.2)">1</text>
<text x="79.1" y="137.5">GND</text>
<text x="81.4" y="133.2" transform="rotate(-90 81.4 133.2)">1</text>
<text x="49.6" y="142.6" transform="rotate(-90 49.6 142.6)">2</text>
<text x="49.6" y="147.4" transform="rotate(-90 49.6 147.4)">1</text>
<text x="47.1" y="153.5">GND</text>
<text x="66.4" y="151.7">1</text>
<text x="83" y="151.7">4</text>
<text x="83" y="155.1">6</text>
<text x="109.9" y="155.1">2</text>
<text x="119.9" y="155.1">1</text>
<text x="66.4" y="156.7">7</text>
<text x="66.4" y="160.1">8</text>
<text x="83" y="161.8">5</text>
<text x="83" y="158.4">2</text>
<text x="106.6" y="157.6" transform="rotate(-90 106.6 157.6)">2</text>
<text x="128.4" y="157.6" transform="rotate(-90 128.4 157.6)">2</text>
<text x="66.4" y="165.1">9</text>
<text x="83" y="165.1">3</text>
<text x="106.6" y="165.9" transform="rotate(-90 106.6 165.9)">1</text>
<text x="125.9" y="166.8">GND</text>
<text x="128.4" y="162.5" transform="rotate(-90 128.4 162.5)">1</text>
<text x="57.1" y="173.6">GND</text>
<text x="104.1" y="170.2">GND</text>
<text x="153.5" y="168.5">2</text>
<text x="158.4" y="168.5">1</text>
<text x="166.9" y="172.7" transform="rotate(-90 166.9 172.7)">1</text>
<text x="185.4" y="168.5">1</text>
<text x="185.4" y="171.8">2</text>
<text x="185.4" y="173.5">3</text>
<text x="203.7" y="168.5">4</text>
<text x="203.7" y="173.5">5</text>
<text x="218.9" y="168.5">2</text>
<text x="228.9" y="168.5">1</text>
<text x="242.4" y="169.4">B3_DRX-MIMO</text>
<text x="213.9" y="174.4" transform="rotate(-90 213.9 174.4)">1</text>
<text x="109.9" y="184.5" transform="rotate(-90 109.9 184.5)">1</text>
<text x="118.3" y="181.9">2</text>
<text x="128.3" y="181.9">1</text>
<text x="131.7" y="184.5" transform="rotate(-90 131.7 184.5)">1</text>
<text x="166.9" y="182.6" transform="rotate(-90 166.9 182.6)">2</text>
<text x="213.9" y="184.3" transform="rotate(-90 213.9 184.3)">2</text>
<text x="221.4" y="190.2">Title</text>
<text x="223.1" y="190.2">le</text>
<text x="228.1" y="191.8">MT6883_5GL</text>
<text x="229.4" y="191.8">T6883_5GL</text>
<text x="247.1" y="187.6">MI PHONE</text>
<text x="247.1" y="187.6">M</text>
<text x="109.9" y="194.4" transform="rotate(-90 109.9 194.4)">2</text>
<text x="131.7" y="194.4" transform="rotate(-90 131.7 194.4)">2</text>
<text x="221.4" y="195.2">Size</text>
<text x="223.1" y="196.9">A3</text>
<text x="228.1" y="195.2">Document Number</text>
<text x="228.1" y="196.9">5G_MIMO_LNA</text>
<text x="228.1" y="195.2">D c</text>
<text x="228.1" y="196.9">5</text>
<text x="230.9" y="196.9">M</text>
<text x="233.7" y="196.9">O_LNA</text>
<text x="235.2" y="195.2">N mber</text>
<text x="276.8" y="195.2">Rev</text>
<text x="277.8" y="195.2">ev</text>
<text x="278.4" y="196.9">P0</text>
<text x="221.4" y="200.2">Date:</text>
<text x="223.7" y="200.2">e:</text>
<text x="230.2" y="200.2">Tuesday, March 24, 2020</text>
<text x="230.2" y="200.2">Tu</text>
<text x="236.5" y="200.2">M</text>
<text x="239.8" y="200.2">h</text>
<text x="243.5" y="200.2">2020</text>
<text x="255" y="200.2">Sheet</text>
<text x="255" y="200.2">Sh</text>
<text x="263.4" y="200.2">1</text>
<text x="268.4" y="200.2">of</text>
<text x="273.4" y="200.2">3</text>
</g>
<g font-size="1.5" fill="#004080">
<text x="114.5" y="23.7">5G_ANT1</text>
<text x="124.8" y="23.7">5G_RX_OUT1</text>
<text x="114.5" y="25.4">5G_ANT2</text>
<text x="114.5" y="28.8">5G_TRX2</text>
<text x="124.2" y="28.8">N79_LNA_EN1</text>
<text x="124.8" y="25.4">5G_RX_OUT2</text>
<text x="114.5" y="30.5">5G_TRX1</text>
<text x="114.5" y="33.8">VDD</text>
<text x="129.7" y="35.5">SDATA</text>
<text x="130.6" y="33.8">SCLK</text>
<text x="132" y="30.5">VIO</text>
<text x="114.5" y="37.1">GND_1</text>
<text x="114.5" y="38.8">GND_2</text>
<text x="114.5" y="40.5">GND_3</text>
<text x="131.4" y="38.8">ID02</text>
<text x="131.4" y="40.5">ID12</text>
<text x="114.5" y="42.2">GND_4</text>
<text x="114.5" y="43.9">GND_5</text>
<text x="114.5" y="45.5">GND_6</text>
<text x="114.5" y="47.2">GND_7</text>
<text x="127.6" y="43.9">SRS_BYP</text>
<text x="119.5" y="87.4">5G_ANT1</text>
<text x="119.5" y="89.1">5G_ANT2</text>
<text x="129.8" y="87.4">5G_RX_OUT1</text>
<text x="129.8" y="89.1">5G_RX_OUT2</text>
<text x="119.5" y="92.5">5G_TRX2</text>
<text x="119.5" y="94.2">5G_TRX1</text>
<text x="129.2" y="92.5">N79_LNA_EN1</text>
<text x="137" y="94.2">VIO</text>
<text x="119.5" y="97.5">VDD</text>
<text x="119.5" y="100.9">GND_1</text>
<text x="134.7" y="99.2">SDATA</text>
<text x="135.6" y="97.5">SCLK</text>
<text x="119.5" y="102.5">GND_2</text>
<text x="119.5" y="104.2">GND_3</text>
<text x="119.5" y="105.9">GND_4</text>
<text x="119.5" y="107.5">GND_5</text>
<text x="132.6" y="107.5">SRS_BYP</text>
<text x="136.4" y="102.5">ID02</text>
<text x="136.4" y="104.2">ID12</text>
<text x="119.5" y="109.2">GND_6</text>
<text x="119.5" y="110.9">GND_7</text>
<text x="69.3" y="152.8">VIO</text>
<text x="75.4" y="152.8">RFCOM</text>
<text x="69.3" y="157.8">SDATA</text>
<text x="69.3" y="161.2">SCLK</text>
<text x="78.1" y="159.5">RF2</text>
<text x="78.1" y="156.2">RF1</text>
<text x="69.3" y="166.2">GND</text>
<text x="78.1" y="166.2">RF4</text>
<text x="78.1" y="162.9">RF3</text>
<text x="188.3" y="169.6">IN</text>
<text x="188.3" y="172.9">GND1</text>
<text x="198.5" y="169.6">OUT</text>
<text x="188.3" y="174.6">GND2</text>
<text x="197.4" y="174.6">GND3</text>
</g>
<g font-size="1.2">
<text x="35.4" y="7.5">5</text>
<text x="90.1" y="7.5">4</text>
<text x="144.9" y="7.5">3</text>
<text x="199.6" y="7.5">2</text>
<text x="254.4" y="7.5">1</text>
<text x="6.8" y="33.1">D</text>
<text x="282.2" y="33.1">D</text>
<text x="6.8" y="81.2">C</text>
<text x="282.2" y="81.2">C</text>
<text x="6.8" y="129.4">B</text>
<text x="282.2" y="129.4">B</text>
<text x="6.8" y="177.5">A</text>
<text x="282.2" y="177.5">A</text>
<text x="35.4" y="201.8">5</text>
<text x="90.1" y="201.8">4</text>
<text x="144.9" y="201.8">3</text>
<text x="199.6" y="201.8">2</text>
<text x="254.4" y="201.8">1</text>
</g>
</svg>
